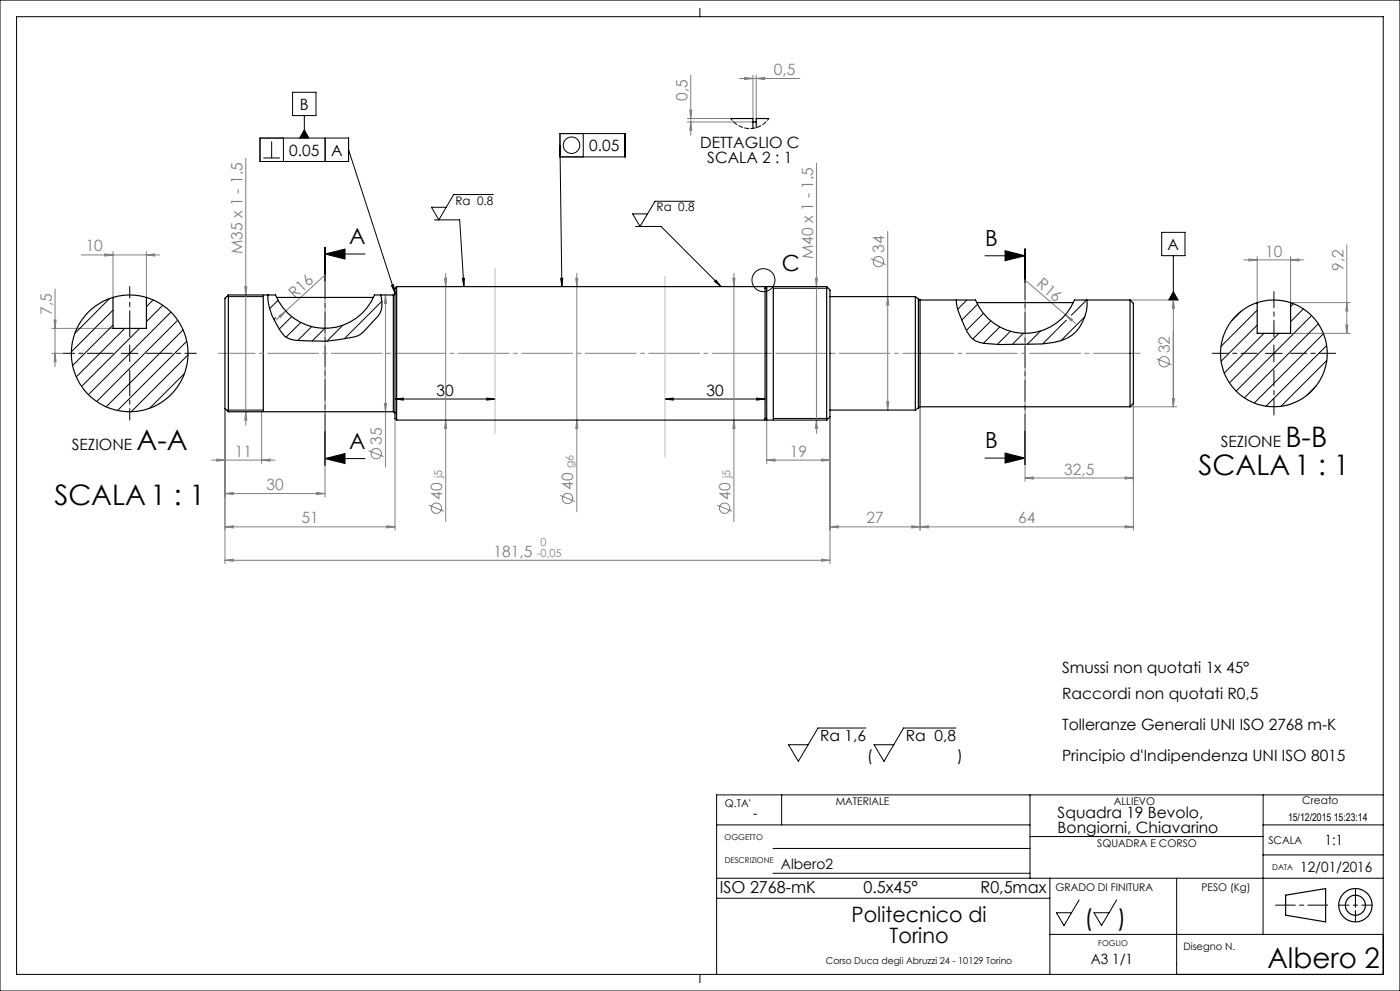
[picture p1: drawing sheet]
<svg xmlns="http://www.w3.org/2000/svg" width="420mm" height="297mm" viewBox="0 0 420 297" stroke-linecap="round" stroke-linejoin="round" font-family="sans-serif">
<g fill="none" stroke="#000" stroke-width=".35">
<path d="M79 88.4v35M232 85.9v40M385.7 268.3l12-2v10l-12-2z"/>
<circle cx="406.6" cy="271.3" r="5"/>
<circle cx="406.6" cy="271.3" r="3"/>
</g>
<path d="M401.6 271.3h10M406.6 276.3v-10" fill="none" stroke="#000" stroke-width=".3" stroke-dasharray="6.3 1.3 1.3 1.3" stroke-dashoffset="3.3"/>
<path d="M382.6 271.3h15.7" fill="none" stroke="#000" stroke-width=".3" stroke-dasharray="6.3 1.3 1.3 1.3" stroke-dashoffset=".4"/>
<path d="M406.6 268.3v6" fill="none" stroke="#000" stroke-width=".3" stroke-dasharray="6.3 1.3 1.3 1.3" stroke-dashoffset="3"/>
<g fill="none" stroke="#000" stroke-width=".3">
<path d="M0 0h420v297h-420zM5 5h410v287h-410zM210 2.5v2.5M87.8 27.7h7v6.9h-7zM91.3 38.9l1.4 2.5h-2.8zM91.3 34.6v6.8M78 41.4h26.6v7h-26.6zM79 47.3h5M81.5 42.4v4.9M85 41.4v7M97.5 41.4v7M104.6 44.9l13.9 42.9"/>
<path d="M148 58.3h-11.9l-4.4 7.6-2.3-3.8h4.5M168 40h19.5v7h-19.5zM168 43.5l.6 42.4M175 40v7M97.4 74.1v10M97.5 76.1l6-1.5v3zM97.5 76.1h12M97.5 74.1v10M97.6 74.1v10M130.4 65.9h7.5l1.3 20M190.7 67.9h7.6l18 18M208.4 60.3h-11.9l-4.5 7.6-2.2-3.8h4.5"/>
<path d="M295.5 76.7h12M301.5 75.1l6 1.6-6 1.4zM307.4 74.6v10M307.5 74.6v10M307.6 74.6v10M348.5 69.6h7v7h-7zM352 76.6v13.3M68 88.9h11M117.4 85.5l.6-.2 .5 2.5zM138.7 83.4h.6l-.1 2.5zM168.2 83.4h.6l-.2 2.5zM214.8 83.9l1.5 2-2-1.6z"/>
<path d="M232 86.4h16.5M352 87.5l1.4 2.4h-2.8zM36.4 105.9h5M38.9 103.4v5M118.5 119.6l2.5-.3v.6zM118.5 119.6h30M146 119.3l2.5 .3-2.5 .3zM199.5 119.6l2.5-.3v.6zM199.5 119.6h30M227 119.3l2.5 .3-2.5 .3zM379.7 105.9h5M382.2 103.4v5"/>
<path d="M68 122.9h11M97.4 129.4v10M97.5 137.4l6-1.5v3zM97.5 137.4h12M97.5 129.4v10M97.6 129.4v10zM232 125.4h16.5M295.5 137.3h12M301.5 135.8l6 1.5-6 1.5zM307.4 129.3v10M307.5 129.3v10M307.6 129.3v10"/>
<path d="M259.8 218.2h-14.4l-5.9 10-3-5h5.9M286.8 218.2h-15.7l-5.9 10-3-5h5.9M234.5 238.2v9M309 238.2v25M379 238.2v9M415 238.2h-200v53.8M215 247.2h94M231.9 254.3h77.1M309 250.7h69.9M378.9 256.2h36.1M415 247.2h-36.1v32.8M215 269.2h100"/>
<path d="M215 263.2h200M231.9 261.7h77.1M315 263.2v28.8M353 263.2v28.8M210 292v2.5M315 280h100"/>
<circle cx="171.5" cy="43.5" r="2.47"/>
<circle cx="229" cy="84" r="3.4"/>
</g>
<g fill="none" stroke="#808080" stroke-width=".3">
<path d="M206.2 36.5h19.7M206.2 35.5h13.1M206.9 33h.6l-.3 2.5zM207.2 36.5l.3 2.5h-.6zM207.2 22.5v18M221.9 23.5h18M223.4 23.2l2.5 .3-2.5 .3zM225.9 22.5v13M226.9 23.5l2.5-.3v.6zM226.9 22.5v13M73.7 47.4v80M244.9 48.9v81"/>
<path d="M24.4 76.4h23.5M31.4 76.1l2.5 .3-2.5 .3zM33.9 75.4v13.7M43.9 76.4l2.5-.3v.6zM43.9 75.4v13.7M261.3 77.5l4.4 1.8M266.3 69.4v53.5M373.2 77.9h18M374.7 77.6l2.5 .3-2.5 .3zM377.2 76.9v13.8M387.2 77.9l2.5-.3v.6zM387.2 76.9v13.8h17.9"/>
<path d="M404 73.4v26.5M15.5 98.4h18.4M16.2 95.9h.6l-.3 2.5zM16.5 86.6v23.3M73.4 85.9h.6l-.3 2.5zM83.7 94.7l2-1.5-1.6 2zM85.7 93.2l11.8-10.8v66.5M85.7 93.2l-2.9 2.8M115.6 88.4l.4 2.5h-.7zM115.6 88.4v51.5M133.4 83.4h.6l-.3 2.5zM133.7 81.9v74.4"/>
<path d="M172.7 83.4h.7l-.4 2.5zM173 81.9v71.5M219.9 83.4h.6l-.3 2.5zM220.2 81.9v74.4M244.6 83.4h.6l-.3 2.5zM266.3 88.9l.3 2.5h-.6zM319.7 94.3l2 1.4-.4 .5zM319.7 94.3l-12.2-10.4v60.3M319.7 94.3l3 2.6M339 89.9h14M352 89.9l.3 2.5h-.6zM352 89.9v32"/>
<path d="M387.2 99.9h17.9M403.8 97.4h.6l-.4 2.5zM404 90.7l.4 2.5h-.6zM15.5 105.9h3.4M16.5 105.9l.3 2.5h-.6zM347 107.5l4.4 1.8M351.7 119.4h.6l-.3 2.5zM63.5 137.9h19M65 137.6l2.5 .3-2.5 .3zM67.5 122.4v46.5M73.7 123.4l.3 2.5h-.6zM78.5 137.9l2.5-.3v.6z"/>
<path d="M78.5 122.9v16M110.6 135.1l4.5 1.7M115.3 120.9h.7l-.4 2.5zM118.5 125.4v33.5M133.7 125.9l.3 2.5h-.6zM173 125.9l.4 2.5h-.7zM220.2 125.9l.3 2.5h-.6zM230 137.9l2.5-.3v.6zM230 137.9h19M230 125.9v13M244.9 125.9l.3 2.5h-.6zM246.5 137.6l2.5 .3-2.5 .3z"/>
<path d="M249 124.9v44M266 120.4h.6l-.3 2.5zM276 121.9v37M339 121.9h14M340 120.9v38M67.5 147.9l2.5-.3v.6zM67.5 147.9h30M67.5 157.9l2.5-.3v.6zM67.5 157.9h51M95 147.6l2.5 .3-2.5 .3zM116 157.6l2.5 .3-2.5 .3zM128.7 151.4l4.4 1.8"/>
<path d="M168 148.5l4.5 1.8M215.2 151.4l4.4 1.8M249 157.9l2.5-.3v.6zM249 157.9h91M273.5 157.6l2.5 .3-2.5 .3zM276 157.9l2.5-.3v.6zM307.5 143.3l2.5-.4v.7zM307.5 143.3h32.5M337.5 142.9l2.5 .4-2.5 .3zM337.5 157.6l2.5 .3-2.5 .3zM67.5 167.9l2.5-.3v.6zM67.5 167.9h181.5"/>
<path d="M246.5 167.6l2.5 .3-2.5 .3z"/>
<circle cx="263.5" cy="78.4" r="1.56"/>
<circle cx="349.2" cy="108.4" r="1.56"/>
<circle cx="112.9" cy="136" r="1.56"/>
<circle cx="130.9" cy="152.3" r="1.55"/>
<circle cx="170.3" cy="149.4" r="1.56"/>
<circle cx="217.4" cy="152.3" r="1.55"/>
</g>
<path d="M33.9 105.9h-15M38.9 100.9v-15M38.9 110.9v15M43.9 105.9h15" fill="none" stroke="#000" stroke-width=".3" stroke-dasharray="15.2 1.3 1.3 1.3" stroke-dashoffset="7.5"/>
<path d="M377.2 105.9h-13.5M382.2 100.9v-13.5M382.2 110.9v13.5M387.2 105.9h13.5" fill="none" stroke="#000" stroke-width=".3" stroke-dasharray="15.2 1.3 1.3 1.3" stroke-dashoffset="10.4"/>
<path d="M97.5 74.1v65.3" fill="none" stroke="#000" stroke-width=".3" stroke-dasharray="6.3 1.3 1.3 1.3" stroke-dashoffset="1"/>
<path d="M307.5 74.6v64.7" fill="none" stroke="#000" stroke-width=".3" stroke-dasharray="6.3 1.3 1.3 1.3" stroke-dashoffset="1.3"/>
<path d="M339 105.9h-273.5" fill="none" stroke="#808080" stroke-width=".3" stroke-dasharray="15.2 1.3 1.3 1.3" stroke-dashoffset="4.2"/>
<path d="M339 105.9h3" fill="none" stroke="#808080" stroke-width=".3" stroke-dasharray="15.2 1.3 1.3 1.3"/>
<path d="M148.5 80.3v49.7M199.5 82.9v54.2" fill="none" stroke="#c0c0c0" stroke-width=".3"/>
<g fill="#000">
<path d="M97.5 76.1l6-1.5v3zM97.5 137.4l6-1.5v3z"/>
<path d="M301.5 75.1l6 1.6-6 1.4zM301.5 135.8l6 1.5-6 1.5z"/>
<path d="M117.4 85.5l.6-.2 .5 2.5zM168.2 83.4h.6l-.2 2.5zM352 87.5l-1.4 2.4h2.8zM91.3 38.9l1.4 2.5h-2.8z"/>
<path d="M138.7 83.4h.6l-.1 2.5zM214.8 83.9l1.5 2-2-1.6z"/>
<path d="M118.5 119.6l2.5-.3v.6zM146 119.3l2.5 .3-2.5 .3z"/>
<path d="M227 119.3l2.5 .3-2.5 .3zM199.5 119.6l2.5-.3v.6z"/>
</g>
<g fill="#808080">
<path d="M83.7 94.7l2-1.5-1.6 2z"/>
<path d="M319.7 94.3l2 1.4-.4 .5z"/>
<path d="M337.5 142.9l2.5 .4-2.5 .3zM307.5 143.3l2.5-.4v.7zM95 147.6l2.5 .3-2.5 .3zM67.5 147.9l2.5-.3v.6zM273.5 157.6l2.5 .3-2.5 .3zM249 157.9l2.5-.3v.6zM246.5 167.6l2.5 .3-2.5 .3zM67.5 167.9l2.5-.3v.6zM78.5 137.9l2.5-.3v.6zM65 137.6l2.5 .3-2.5 .3zM43.9 76.4l2.5-.3v.6zM31.4 76.1l2.5 .3-2.5 .3z"/>
<path d="M67.5 157.9l2.5-.3v.6zM116 157.6l2.5 .3-2.5 .3zM276 157.9l2.5-.3v.6zM337.5 157.6l2.5 .3-2.5 .3zM230 137.9l2.5-.3v.6zM246.5 137.6l2.5 .3-2.5 .3zM374.7 77.6l2.5 .3-2.5 .3zM387.2 77.9l2.5-.3v.6zM223.4 23.2l2.5 .3-2.5 .3zM226.9 23.5l2.5-.3v.6z"/>
<path d="M115.3 120.9h.7l-.4 2.5zM115.6 88.4l.4 2.5h-.7zM133.7 125.9l.3 2.5h-.6zM133.4 83.4h.6l-.3 2.5zM266 120.4h.6l-.3 2.5zM266.3 88.9l.3 2.5h-.6zM403.8 97.4h.6l-.4 2.5zM404 90.7l.4 2.5h-.6zM207.2 36.5l.3 2.5h-.6zM206.9 33h.6l-.3 2.5z"/>
<path d="M73.4 85.9h.6l-.3 2.5zM73.7 123.4l.3 2.5h-.6zM219.9 83.4h.6l-.3 2.5zM220.2 125.9l.3 2.5h-.6zM352 89.9l.3 2.5h-.6zM351.7 119.4h.6l-.3 2.5zM244.6 83.4h.6l-.3 2.5zM244.9 125.9l.3 2.5h-.6zM172.7 83.4h.7l-.4 2.5zM173 125.9l.4 2.5h-.7zM16.2 95.9h.6l-.3 2.5zM16.5 105.9l.3 2.5h-.6z"/>
</g>
<g fill="none" stroke="#000" stroke-width=".3">
<path d="M32.9 89.5l-10.4 10.4M33.9 93l-12.5 12.4M33.9 97.4l-12.1 12.1M37.4 98.4l-14.5 14.6M41.9 98.4l-17.4 17.4M45.9 89.9l-2 2M48.8 91.5l-4.9 4.9M51.3 93.5l-24.8 24.8M53.3 96l-24.3 24.3M54.9 98.9l-23 23M80.5 88.4l-.2 .2M82.7 95.2l-.5 .5"/>
<path d="M83.4 90l-2.5 2.5M87.5 94.9l-3.8 3.7M90.2 96.7l-4.4 4.4M93.5 97.9l-4.2 4.2M97.4 98.4l-3.7 3.8M102.9 97.5l-4.8 4.8M114.6 90.3l-11.2 11.2M290.1 89.9l-2.8 2.8M293.3 91.2l-4.8 4.7M295 93.9l-5.1 5.1M297.3 96.2l-5.5 5.4M299.9 98l-4.9 4.9"/>
<path d="M303.1 99.3l-3.7 3.7M307 99.9l-3.1 3.1M312.2 99.2l-3.9 3.9M319.9 96l-7.1 7M325.4 94.9l-7.1 7.2M326 89.9l-4.6 4.6M372.4 93.3l-2.9 2.8M377.2 93l-10.9 10.8M377.2 97.4l-10.9 10.9M379.2 99.9l-11.9 11.9M383.7 99.9l-14.9 14.9M388.1 91l-.9 .9"/>
<path d="M391 92.6l-3.8 3.8M393.5 94.6l-22.7 22.6M395.5 97l-22.2 22.2M55.4 111.9l-10.5 10.4M56 102.3l-20.7 20.7M56.4 106.4l-17 17M394.8 115.7l-2.8 2.8M397.1 100l-20.8 20.8M398 103.5l-18.2 18.2M398 108l-13.7 13.8M323.7 269.7l-4.5 7.7-2.3-3.9h4.6M335 269.7l-4.6 7.7-2.2-3.9h4.5"/>
</g>
<g fill="none" stroke="#000" stroke-width=".35">
<path d="M219.3 35.5h6.6v3M225.9 36.5h1M230.6 35.5h-3.7v2.8M33.9 89.1a17.5 17.5 0 0 0-9.2 27 17.5 17.5 0 0 0 28.4 0 17.5 17.5 0 0 0-9.2-27M33.9 89.1a17.2 17.2 0 0 1 10 0M33.9 89.1v9.3h10v-9.3M68.5 88.4v35M68.5 88.4l-1 1v33l1 1M68.5 88.4h14.2a16 16 0 0 0 14.8 10 16 16 0 0 0 14.8-10h5.7M80.4 88.4v.6a18.9 18.9 0 0 0 3.8 10.3 5.8 5.8 0 0 0 5.3 2.8 46.2 46.2 0 0 0 17.6-1.4 15 15 0 0 0 5.4-5.1 6.5 6.5 0 0 0 1.7-7.2M83 89.1h29M118 88.4v35"/>
<path d="M118.5 87.9l-.5 .5M119 85.9a1.49 1.49 0 0 0-.5 1.8v36.4a1.49 1.49 0 0 0 .5 1.8M119 85.9v40M119 85.9h110.5v40h-110.5M229.5 86.4h.5M248 85.9v40M248 85.9l1 1v38l-1 1M248 85.9h-18v40h18M249 88.9h25.6M274.6 88.9v34M274.6 88.9l.9 .7M275.5 89.6l.5 .3"/>
<path d="M275.5 89.6v32.6M276 89.9h16.7a16 16 0 0 0 14.8 10 16 16 0 0 0 14.8-10h16.7M276 89.9v32M286.9 89.9a22.9 22.9 0 0 0 4.4 11.2l1.3 1.1 1.3 .4 5.9 .7a129.3 129.3 0 0 0 16.4-.7 11.6 11.6 0 0 0 9.8-12.7M293 90.7h29M339 89.9v32M339 89.9l1 1v30l-1 1M377.2 90.7a16 16 0 0 0-8 24.6 16 16 0 0 0 25.9 0 16 16 0 0 0-7.9-24.6M377.2 90.7a16.5 16.5 0 0 1 10 0M377.2 90.7v9.2h10v-9.2M68.5 123.4h49.5M118 123.4l.5 .5"/>
<path d="M229.5 125.4h.5M249 122.9h25.6M275.5 122.2l-.9 .7M276 121.9l-.5 .3M276 121.9h63"/>
</g>
<path d="M219.3 35.5l1.1 1.3 1.3 .9 1.5 .6 1.7 .2 1.7-.2 1.6-.6 1.4-1 1-1.2" fill="none" stroke="#000" stroke-width=".3" stroke-dasharray="1.3 .6" stroke-dashoffset=".6"/>
<g font-size="8.5">
<text x="41" y="135">A-A</text>
<text x="385.6" y="134">B-B</text>
<text x="359.6" y="142.2">SCALA1 : 1</text>
<text x="16.3" y="151.4">SCALA1 : 1</text>
<text x="380.2" y="290.1">Albero 2</text>
</g>
<g font-size="7.1">
<text x="325.3" y="277.4">(</text>
<text x="335.3" y="277.4">)</text>
</g>
<g font-size="6.7">
<text x="104.8" y="73.2">A</text>
<text x="295.5" y="73.7">B</text>
<text x="234.5" y="81.2">C</text>
<text x="104.8" y="134.4">A</text>
<text x="295.5" y="134.3">B</text>
</g>
<g font-size="6.3">
<text x="255.5" y="276.2">Politecnico di</text>
<text x="266.9" y="282.6">Torino</text>
</g>
<g font-size="4.9">
<text x="216" y="267.6">ISO 2768-mK</text>
<text x="259.1" y="267.5">0.5x45°</text>
<text x="294.2" y="267.6">R0,5max</text>
</g>
<g font-size="4.7" fill="#808080">
<text x="232.2" y="22.5">0,5</text>
<text x="206.2" y="30.2" transform="rotate(-90 206.2 30.2)">0,5</text>
<text x="25.7" y="75.4">10</text>
<text x="72.7" y="76.2" transform="rotate(-90 72.7 76.2)">M35 x 1 - 1.5</text>
<text x="243.9" y="77.6" transform="rotate(-90 243.9 77.6)">M40 x 1 - 1.5</text>
<text x="265.3" y="75.8" transform="rotate(-90 265.3 75.8)">34</text>
<text x="379.6" y="76.9">10</text>
<text x="403.1" y="81.1" transform="rotate(-90 403.1 81.1)">9,2</text>
<text x="88.4" y="89.6" transform="rotate(-43 88.4 89.6)">R16</text>
<text x="310.8" y="85.6" transform="rotate(41 310.8 85.6)">R16</text>
<text x="15.5" y="94.3" transform="rotate(-90 15.5 94.3)">7,5</text>
<text x="351" y="105.8" transform="rotate(-90 351 105.8)">32</text>
<text x="70.4" y="136.9">11</text>
<text x="114.6" y="133.4" transform="rotate(-90 114.6 133.4)">35</text>
<text x="236.9" y="136.9">19</text>
<text x="319.2" y="142.2">32,5</text>
<text x="79.9" y="146.9">30</text>
<text x="132.6" y="149.7" transform="rotate(-90 132.6 149.7)">40</text>
<text x="172" y="146.8" transform="rotate(-90 172 146.8)">40</text>
<text x="219.1" y="149.7" transform="rotate(-90 219.1 149.7)">40</text>
<text x="90.4" y="156.9">51</text>
<text x="259.9" y="156.9">27</text>
<text x="305.4" y="156.9">64</text>
<text x="148.1" y="166.9">181,5</text>
</g>
<g font-size="4.7">
<text x="90" y="32.9">B</text>
<text x="86.8" y="46.6">0.05</text>
<text x="99.4" y="46.6">A</text>
<text x="176.8" y="45.3">0.05</text>
<text x="210" y="44.4">DETTAGLIO C</text>
<text x="212.2" y="49">SCALA 2 : 1</text>
<text x="350.3" y="74.9">A</text>
<text x="130.9" y="118.6">30</text>
<text x="211.9" y="118.6">30</text>
<text x="21.5" y="135">SEZIONE</text>
<text x="366.2" y="134">SEZIONE</text>
<text x="318.6" y="201.7">Smussi non quotati 1x 45°</text>
<text x="318.6" y="209.6">Raccordi non quotati R0,5</text>
<text x="318.6" y="218.9">Tolleranze Generali UNI ISO 2768 m-K</text>
<text x="260.2" y="228.2">(</text>
<text x="287.2" y="228.2">)</text>
<text x="318.6" y="228.2">Principio d'Indipendenza UNI ISO 8015</text>
<text x="317.3" y="245.1">Squadra 19 Bevolo,</text>
<text x="317.3" y="249.7">Bongiorni, Chiavarino</text>
</g>
<g font-size="4.6">
<text x="246.1" y="222.2">Ra 1,6</text>
<text x="271.7" y="222.2">Ra 0,8</text>
</g>
<g font-size="4.2">
<text x="225.9" y="245.1">-</text>
<text x="397.5" y="253.2">1:1</text>
<text x="234.2" y="260.6">Albero2</text>
<text x="390.1" y="261.3">12/01/2016</text>
<text x="327.2" y="289">A3 1/1</text>
</g>
<g font-size="3.5">
<text x="136.6" y="61.3">Ra 0.8</text>
<text x="197" y="63.3">Ra 0.8</text>
</g>
<g font-size="3.3" fill="#808080">
<text x="132.7" y="143.3" transform="rotate(-90 132.7 143.3)">j5</text>
<text x="172" y="140.3" transform="rotate(-90 172 140.3)">g6</text>
<text x="219.2" y="143.3" transform="rotate(-90 219.2 143.3)">j5</text>
<text x="161" y="166.9">-0,05</text>
<text x="162.1" y="163.8">0</text>
</g>
<g font-size="3.2">
<text x="217.5" y="241.9">Q.TA'</text>
<text x="250.7" y="241.3">MATERIALE</text>
<text x="334.2" y="241.2">ALLIEVO</text>
<text x="390.6" y="241">Creato</text>
<text x="386.4" y="246.1">15/12/2015 15:23:14</text>
<text x="329.2" y="253.9">SQUADRA E CORSO</text>
<text x="380.5" y="252.9">SCALA</text>
<text x="316.7" y="267.2">GRADO DI FINITURA</text>
<text x="360.5" y="267">PESO (Kg)</text>
</g>
<text font-size="3.1" x="355" y="284.8">Disegno N.</text>
<text font-size="2.8" x="247.8" y="289">Corso Duca degli Abruzzi 24 - 10129 Torino</text>
<g font-size="2.4">
<text x="217.4" y="251.7">OGGETTO</text>
<text x="217.4" y="258.7">DESCRIZIONE</text>
<text x="381.6" y="260.6">DATA</text>
<text x="329.5" y="283.6">FOGLIO</text>
</g>
</svg>
